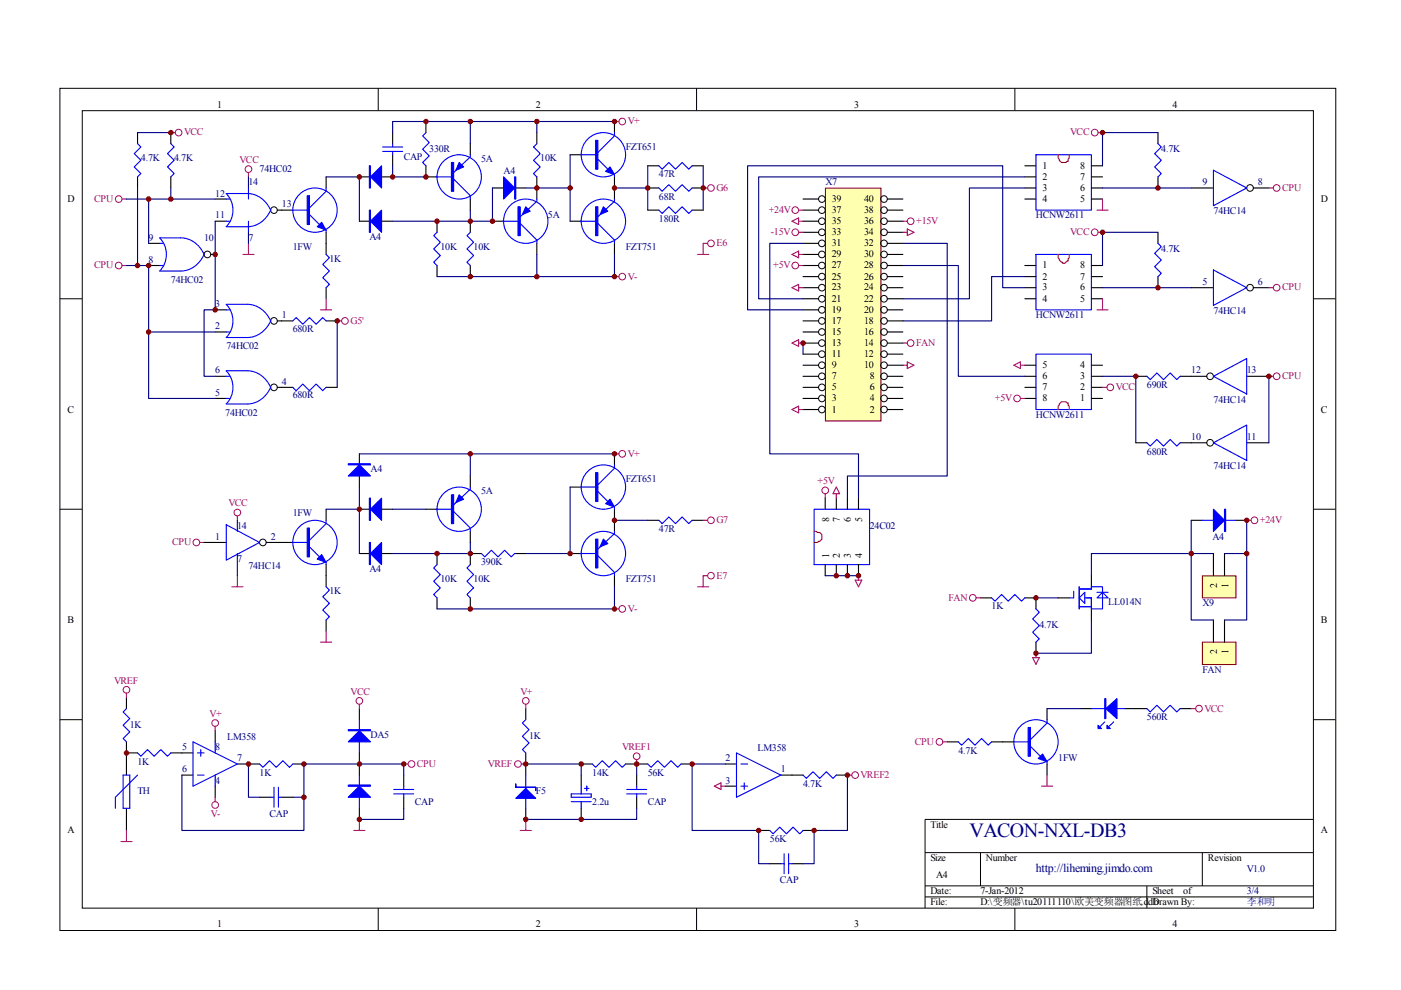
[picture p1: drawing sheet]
<svg xmlns="http://www.w3.org/2000/svg" width="297mm" height="210mm" viewBox="0 0 297 210" stroke-linecap="round" stroke-linejoin="round" font-family="sans-serif">
<g fill="none" stroke="#000" stroke-width=".21">
<path d="M12.7 18.7h270.5v178.6h-270.5zM80.2 18.7v4.7M147.7 18.7v4.7M215.2 18.7v4.7M17.4 23.5h261.1v169h-261.1zM12.7 63.3h4.7M278.4 63.3h4.7M12.7 108h4.7M278.4 108h4.7M12.7 152.6h4.7M278.4 152.6h4.7M278.4 173.7h-82.3v18.8"/>
<path d="M80.2 192.5v4.7M147.7 192.5v4.7M196.1 180.8h82.3M196.1 187.8h82.3M196.1 190.2h82.3M207.9 180.8v7M215.2 192.5v4.7M243.2 187.8v4.7M254.9 180.8v7"/>
<circle cx="44" cy="53.9" r=".71"/>
<circle cx="58.1" cy="44.6" r=".7"/>
<circle cx="58.1" cy="68" r=".71"/>
<circle cx="58.1" cy="82.1" r=".71"/>
<circle cx="55.7" cy="115" r=".71"/>
</g>
<g fill="none" stroke="#000" stroke-width=".23">
<path d="M29.2 28.1v2.4M29.2 37.5v2.4M36.2 28.1v2.4M36.2 37.5v2.4M69.1 37.5v2.4M76.2 37.5h2.3M80.9 37.5h2.3M83.2 28.1v2.4M83.2 32.8v2.4M90.3 35.2v2.3h2.4M90.3 25.8v2.3M99.7 30.5v2.3"/>
<path d="M104.4 39.9h2.4M109.1 39.9h2.4M113.8 28.1v2.4M113.8 37.5v4.7M120.9 32.8h2.3M130.3 25.8v2.3M130.3 37.5v4.7M137.3 35.2h2.4M137.3 39.9h2.4M146.7 35.2h2.4M146.7 39.9h2.4M31.5 51.6h2.4"/>
<path d="M31.5 56.3h2.4M44.7 53.9h.9M45.6 46.9h2.4M45.6 42.2h2.4M58.8 44.6h3.3M69.1 49.3v4.6M76.2 46.9h2.3M80.9 46.9h2.3M92.7 46.9v2.4M92.7 56.3v2.3M99.7 42.2v2.4M99.7 46.9v2.4"/>
<path d="M99.7 56.3v2.3M104.4 46.9h2.4M113.8 51.6v2.3M120.9 46.9h2.3M130.3 51.6v2.3M137.3 44.6h2.4M146.7 44.6h2.4M45.6 79.8h2.4M45.6 65.7h2.4M45.6 70.4h2.4M58.8 68h3.3M69.1 68h2.4"/>
<path d="M69.1 61v2.3M45.6 84.5h2.4M58.8 82.1h3.3M69.1 82.1h2.4M76.2 96.2v2.4M130.3 96.2v2.4M43.3 115h4.7M56.4 115h5.7M69.1 108v2.3M69.1 119.7v4.7M76.2 117.4h2.3M76.2 108h2.3"/>
<path d="M76.2 100.9v2.4M80.9 117.4h2.3M80.9 108h2.3M90.3 108h2.4M92.7 117.4v2.3M99.7 100.9v2.4M99.7 112.7v2.3M102.1 117.4h-2.4v2.3M109.1 117.4h2.4M120.9 117.4h2.3M120.9 103.3h2.3M130.3 108v4.7"/>
<path d="M137.3 110.3h2.4M146.7 110.3h2.4M69.1 131.5v2.3M92.7 126.8v2.3M99.7 126.8v2.3M130.3 122.1v2.3"/>
</g>
<g fill="none" stroke="#00f" stroke-width=".23">
<path d="M29.2 30.5l.7 .7-1.4 1.4 1.4 1.4-1.4 1.4 1.4 1.4-.7 .7M36.2 30.5l.7 .7-1.4 1.4 1.4 1.4-1.4 1.4 1.4 1.4-.7 .7M52.7 39.9v2.3M69.1 39.9v.7l-3.5 3.5M81.1 31.2h4.3M81.1 32.1h4.3M83.2 30.5v.7M83.2 32.1v.7M90.3 28.1l-.7 .7 1.4 1.4-1.4 1.4 1.4 1.4-1.4 1.5 .7 .7M92.4 37.5h3.3M96.2 38l3.5 3.5v.7M99.7 32.8v.5l-3.5 3.3"/>
<path d="M113.8 30.5l-.7 .7 1.4 1.4-1.4 1.4 1.4 1.4-1.4 1.4 .7 .7M123.2 32.8h3.6M126.8 33.7l2.1 2.2M130.3 28.1v.7l-3.5 3.5M130.3 37v.5M139.7 35.2l.7 .7 1.4-1.4 1.4 1.4 1.4-1.4 1.4 1.4 .7-.7M139.7 39.9l.7 .7 1.4-1.4 1.4 1.4 1.4-1.4 1.4 1.4 .7-.7M33.9 50.4h4.4a5.6 5.6 0 0 1 5 3.5 5.6 5.6 0 0 1-5 3.6l-4.5-.1a5 5 0 0 0 0-6.9M33.9 56.3h.7M33.9 51.6h.7M48 41h4.4a5.6 5.6 0 0 1 5 3.6 5.6 5.6 0 0 1-5 3.5h-4.4a5 5 0 0 0 0-7M48 46.9h.7"/>
<path d="M48 42.2h.7M52.7 46.9v2.4M62.1 44.6h3.5M65.6 45.5l2.1 2.1M69.1 53.9l.7 .8-1.4 1.4 1.4 1.4-1.4 1.4 1.4 1.4-.7 .7M69.1 48.8v.5M92.7 49.3l-.8 .7 1.5 1.4-1.5 1.4 1.5 1.4-1.5 1.4 .8 .7M99.7 49.3l-.7 .7 1.4 1.4-1.4 1.4 1.4 1.4-1.4 1.4 .7 .7M106.5 46.9h3.3M110.3 47.4l3.5 3.5v.7M113.8 42.2v.5l-3.5 3.3M123 46.9h3.3"/>
<path d="M126.8 47.4l3.5 3.5v.7M130.3 42.2v.5l-3.5 3.3M139.7 44.6l.7 .7 1.4-1.4 1.4 1.4 1.4-1.4 1.4 1.4 .7-.7M48 78.6a5 5 0 0 1 0 7l4.4 .1a5.6 5.6 0 0 0 5-3.6M48 78.6h4.4a5.6 5.6 0 0 1 5 3.5M48 64.5h4.4a5.6 5.6 0 0 1 5 3.5 5.6 5.6 0 0 1-5 3.6l-4.4-.1a5 5 0 0 0 0-7M48 79.8h.7M48 70.4h.7M48 65.7h.7M62.1 68l.7-.7 1.4 1.4 1.4-1.4 1.4 1.4 1.4-1.4 .7 .7M48 84.5h.7M62.1 82.1l.7 .7 1.4-1.4 1.4 1.4 1.4-1.4 1.4 1.4 .7-.7"/>
<path d="M130.3 98.6v.7l-3.5 3.5M48 111.3l7 3.7-7 3.8zM62.1 115h3.5M65.6 116l2.1 2.1M69.1 110.3v.7l-3.5 3.5M69.1 119.2v.5M92.4 108h3.3M92.7 119.7l-.8 .7 1.5 1.4-1.5 1.4 1.5 1.4-1.5 1.5 .8 .7M96.2 108.4l3.5 3.6v.7M99.7 119.7l-.7 .7 1.4 1.4-1.4 1.4 1.4 1.4-1.4 1.5 .7 .7M99.7 103.3v.4l-3.5 3.3M102.1 117.4l.7 .7 1.4-1.4 1.4 1.4 1.4-1.4 1.4 1.4 .7-.7"/>
<path d="M123 117.4h3.3M123.2 103.3h3.6M126.8 117.8l3.5 3.6v.7M126.8 104.2l2.1 2.1M130.3 112.7v.4l-3.5 3.3M130.3 107.5v.5M139.7 110.3l.7 .7 1.4-1.4 1.4 1.4 1.4-1.4 1.4 1.4 .7-.7M69.1 124.4l.7 .7-1.4 1.4 1.4 1.4-1.4 1.4 1.4 1.5-.7 .7"/>
<circle cx="97.4" cy="37.5" r="4.7"/>
<circle cx="127.9" cy="32.8" r="4.7"/>
<circle cx="66.8" cy="44.6" r="4.7"/>
<circle cx="111.5" cy="46.9" r="4.7"/>
<circle cx="127.9" cy="46.9" r="4.7"/>
<circle cx="66.8" cy="115" r="4.7"/>
<circle cx="97.4" cy="108" r="4.7"/>
<circle cx="127.9" cy="117.4" r="4.7"/>
<circle cx="127.9" cy="103.3" r="4.7"/>
</g>
<g fill="#00f" stroke="#00f" stroke-width=".23">
<path d="M78.5 37.5l2.4-2.3v4.7z"/>
<path d="M78.5 46.9l2.4-2.3v4.7z"/>
<path d="M97.4 34.5l.9 .9-1.6 .7z"/>
<path d="M111.5 43.9l.9 .9-1.6 .7z"/>
<path d="M127.9 43.9l1 .9-1.7 .7z"/>
<path d="M128.4 36.3l.9-.9 1 1.6z"/>
<path d="M106.8 37.5l2.3 2.4-2.3 2.3z"/>
<path d="M68.2 47.1l.9 1.7-1.8-.7z"/>
<path d="M78.5 108l2.4-2.4v4.7z"/>
<path d="M78.5 117.4l2.4-2.4v4.7z"/>
<path d="M97.4 104.9l.9 1-1.6 .7z"/>
<path d="M127.9 114.3l1 1-1.7 .7z"/>
<path d="M129.3 105.9l1 1.6-1.9-.7z"/>
<path d="M73.8 100.9l2.4-2.3 2.3 2.3z"/>
<path d="M67.3 118.5l.9-.9 .9 1.6z"/>
<path d="M78.3 35.2h.2v4.7h-.2z" fill-rule="evenodd"/>
<path d="M78.3 44.6h.2v4.7h-.2z" fill-rule="evenodd"/>
<path d="M95.7 34.5h.5v6.1h-.5z" fill-rule="evenodd"/>
<path d="M109.8 43.9h.5v6.1h-.5z" fill-rule="evenodd"/>
<path d="M126.3 43.9h.5v6.1h-.5z" fill-rule="evenodd"/>
<path d="M126.3 29.8h.5v6.1h-.5z" fill-rule="evenodd"/>
<path d="M109.1 37.5h.3v4.7h-.3z" fill-rule="evenodd"/>
<path d="M65.1 41.5h.5v6.1h-.5z" fill-rule="evenodd"/>
<path d="M78.3 105.6h.2v4.7h-.2z" fill-rule="evenodd"/>
<path d="M78.3 115h.2v4.7h-.2z" fill-rule="evenodd"/>
<path d="M95.7 104.9h.5v6.1h-.5z" fill-rule="evenodd"/>
<path d="M126.3 114.3h.5v6.1h-.5z" fill-rule="evenodd"/>
<path d="M126.3 100.2h.5v6.1h-.5z" fill-rule="evenodd"/>
<path d="M73.8 98.3h4.7v.3h-4.7z" fill-rule="evenodd"/>
<path d="M65.1 112h.5v6.1h-.5z" fill-rule="evenodd"/>
</g>
<g fill="none" stroke="#a1006a" stroke-width=".21">
<circle cx="37.9" cy="28.1" r=".7"/>
<circle cx="52.7" cy="35.9" r=".71"/>
<circle cx="131.9" cy="25.8" r=".71"/>
<circle cx="150.7" cy="39.9" r=".71"/>
<circle cx="25.2" cy="56.3" r=".71"/>
<circle cx="25.2" cy="42.2" r=".71"/>
<circle cx="131.9" cy="58.6" r=".71"/>
<circle cx="150.7" cy="51.6" r=".71"/>
<circle cx="73.1" cy="68" r=".71"/>
<circle cx="131.9" cy="96.2" r=".71"/>
<circle cx="41.6" cy="115" r=".7"/>
<circle cx="150.7" cy="110.3" r=".71"/>
<circle cx="131.9" cy="129.1" r=".71"/>
<circle cx="150.7" cy="122.1" r=".71"/>
</g>
<g fill="none" stroke="#a1006a" stroke-width=".23">
<path d="M36.2 28.1h1M52.7 36.6v.9M130.3 25.8h.9M149.1 39.9h.9M25.9 42.2h.9M25.9 56.3h.9M51.5 53.9h2.4M52.7 51.6v2.3M130.3 58.6h.9M147.9 53.9h2.4M150 51.6h-.9v2.3M68 65.7h2.3"/>
<path d="M69.1 63.3v2.4M71.5 68h.9M130.3 96.2h.9M42.3 115h1M149.1 110.3h.9M68 136.2h2.3M69.1 133.8v2.4M130.3 129.1h.9M147.9 124.4h2.4M150 122.1h-.9v2.3"/>
</g>
<g fill="none" stroke="#000080" stroke-width=".23">
<path d="M29.2 28.1h7M29.2 39.9v16.4M36.2 39.9v2.3M52.7 37.5v2.4M69.1 37.5h7.1v9.4M83.2 35.2v2.3h7.1M99.7 25.8v4.7M104.4 39.9v7h-21.2M111.5 39.9h9.4M113.8 25.8v2.3M120.9 32.8v14.1M130.3 39.9h7"/>
<path d="M130.3 25.8h-47.1v2.3M137.3 35.2v9.4M149.1 35.2v9.4M26.8 56.3h4.7v28.2h14.1M26.8 42.2h18.8M31.5 42.2v9.4M45.6 46.9v18.8h-2.3v14.1h2.3M52.7 49.3v2.3M99.7 44.6v2.3M113.8 53.9v4.7M130.3 53.9v4.7h-37.6M31.5 70.4h14.1"/>
<path d="M71.5 68v14.1M76.2 96.2h54.1M99.7 96.2v4.7M69.1 108h7.1M76.2 103.3v14.1M83.2 108h7.1M99.7 115v2.4h-16.5M120.9 103.3v14.1h-9.4M130.3 110.3h7M130.3 124.4v4.7h-37.6"/>
</g>
<g fill="#800000" stroke="#800000" stroke-width=".21">
<circle cx="113.8" cy="39.9" r=".47"/>
<circle cx="92.7" cy="46.9" r=".47"/>
<circle cx="99.7" cy="58.6" r=".47"/>
<circle cx="99.7" cy="46.9" r=".47"/>
<circle cx="137.3" cy="39.9" r=".47"/>
<circle cx="83.2" cy="37.5" r=".47"/>
<circle cx="76.2" cy="37.5" r=".47"/>
<circle cx="90.3" cy="37.5" r=".47"/>
<circle cx="36.2" cy="28.1" r=".47"/>
<circle cx="130.3" cy="25.8" r=".47"/>
<circle cx="104.4" cy="46.9" r=".47"/>
<circle cx="130.3" cy="39.9" r=".47"/>
<circle cx="90.3" cy="25.8" r=".47"/>
<circle cx="130.3" cy="58.6" r=".47"/>
<circle cx="113.8" cy="58.6" r=".47"/>
<circle cx="99.7" cy="25.8" r=".47"/>
<circle cx="113.8" cy="25.8" r=".47"/>
<circle cx="120.9" cy="39.9" r=".47"/>
<circle cx="31.5" cy="56.3" r=".47"/>
<circle cx="45.6" cy="53.9" r=".47"/>
<circle cx="45.6" cy="65.7" r=".47"/>
<circle cx="31.5" cy="42.2" r=".47"/>
<circle cx="31.5" cy="70.4" r=".47"/>
<circle cx="29.2" cy="56.3" r=".47"/>
<circle cx="36.2" cy="42.2" r=".47"/>
<circle cx="99.7" cy="129.1" r=".47"/>
<circle cx="130.3" cy="110.3" r=".47"/>
<circle cx="130.3" cy="129.1" r=".47"/>
<circle cx="149.1" cy="39.9" r=".47"/>
<circle cx="71.5" cy="68" r=".47"/>
<circle cx="130.3" cy="96.2" r=".47"/>
<circle cx="99.7" cy="96.2" r=".47"/>
<circle cx="76.2" cy="108" r=".47"/>
<circle cx="92.7" cy="117.4" r=".47"/>
<circle cx="120.9" cy="117.4" r=".47"/>
<circle cx="99.7" cy="117.4" r=".47"/>
</g>
<path d="M175.1 40h11.7v49.3h-11.7z" fill="#ffffb0"/>
<path d="M175 39.9h11.8v49.4h-11.8z" fill="none" stroke="#800000" stroke-width=".21"/>
<g fill="none" stroke="#000" stroke-width=".21">
<circle cx="265" cy="39.9" r=".71"/>
<circle cx="174.3" cy="49.2" r=".71"/>
<circle cx="174.3" cy="51.6" r=".71"/>
<circle cx="174.3" cy="44.6" r=".71"/>
<circle cx="174.3" cy="53.9" r=".71"/>
<circle cx="174.3" cy="56.3" r=".71"/>
<circle cx="174.3" cy="46.9" r=".71"/>
<circle cx="174.3" cy="58.6" r=".71"/>
<circle cx="174.3" cy="42.2" r=".71"/>
<circle cx="187.4" cy="49.2" r=".71"/>
<circle cx="187.4" cy="51.6" r=".71"/>
<circle cx="187.4" cy="53.9" r=".7"/>
<circle cx="187.4" cy="44.6" r=".7"/>
<circle cx="187.4" cy="46.9" r=".7"/>
<circle cx="187.4" cy="56.3" r=".7"/>
<circle cx="187.4" cy="58.6" r=".7"/>
<circle cx="187.4" cy="42.2" r=".7"/>
<circle cx="174.3" cy="79.8" r=".71"/>
<circle cx="174.3" cy="65.7" r=".71"/>
<circle cx="174.3" cy="68" r=".71"/>
<circle cx="174.3" cy="61" r=".71"/>
<circle cx="174.3" cy="77.4" r=".71"/>
<circle cx="174.3" cy="72.7" r=".71"/>
<circle cx="174.3" cy="75.1" r=".71"/>
<circle cx="174.3" cy="70.4" r=".71"/>
<circle cx="174.3" cy="63.3" r=".71"/>
<circle cx="187.4" cy="65.7" r=".71"/>
<circle cx="187.4" cy="79.8" r=".71"/>
<circle cx="187.4" cy="68" r=".71"/>
<circle cx="187.4" cy="72.7" r=".7"/>
<circle cx="187.4" cy="61" r=".7"/>
<circle cx="187.4" cy="75.1" r=".7"/>
<circle cx="187.4" cy="63.3" r=".7"/>
<circle cx="187.4" cy="77.4" r=".7"/>
<circle cx="187.4" cy="70.4" r=".7"/>
<circle cx="256.6" cy="79.8" r=".71"/>
<circle cx="265" cy="61" r=".71"/>
<circle cx="174.3" cy="82.1" r=".71"/>
<circle cx="174.3" cy="84.5" r=".71"/>
<circle cx="174.3" cy="86.8" r=".71"/>
<circle cx="187.4" cy="82.1" r=".71"/>
<circle cx="187.4" cy="84.5" r=".7"/>
<circle cx="187.4" cy="86.8" r=".7"/>
<circle cx="256.6" cy="93.9" r=".71"/>
</g>
<g fill="none" stroke="#000" stroke-width=".23">
<path d="M217.3 35.2h2.3M217.3 37.5h2.3M217.3 39.9h2.3M231.4 35.2h2.4M231.4 37.5h2.4M231.4 39.9h2.4M245.5 28.1v2.4M245.5 37.5v2.4M252.6 39.9h4.7M265.7 39.9h3.3M170.3 58.6h3.3M170.3 56.3h3.3"/>
<path d="M170.3 53.9h3.3M170.3 51.6h3.3M170.3 49.3h3.3M170.3 46.9h3.3M170.3 44.6h3.3M170.3 42.2h3.3M188.1 58.6h3.3M188.1 56.3h3.3M188.1 53.9h3.3M188.1 51.6h3.3M188.1 49.3h3.3M188.1 46.9h3.3"/>
<path d="M188.1 44.6h3.3M188.1 42.2h3.3M217.3 58.6h2.3M217.3 56.3h2.3M217.3 42.2h2.3M231.4 58.6h2.4M231.4 56.3h2.4M231.4 42.2h2.4M245.5 49.3v2.3M245.5 58.6v2.4M170.3 79.8h3.3M170.3 77.4h3.3"/>
<path d="M170.3 75.1h3.3M170.3 72.7h3.3M170.3 70.4h3.3M170.3 68h3.3M170.3 65.7h3.3M170.3 63.3h3.3M170.3 61h3.3M188.1 79.8h3.3M188.1 77.4h3.3M188.1 75.1h3.3M188.1 72.7h3.3M188.1 70.4h3.3"/>
<path d="M188.1 68h3.3M188.1 65.7h3.3M188.1 63.3h3.3M188.1 61h3.3M217.3 79.8h2.3M217.3 77.4h2.3M217.3 63.3h2.3M217.3 61h2.3M231.4 79.8h2.4M231.4 77.4h2.4M231.4 63.3h2.4M231.4 61h2.4"/>
<path d="M240.8 79.8h2.4M250.2 79.8h5.7M252.6 61h4.7M264.3 79.8h4.7M265.7 61h3.3M170.3 86.8h3.3M170.3 84.5h3.3M170.3 82.1h3.3M188.1 86.8h3.3M188.1 84.5h3.3M188.1 82.1h3.3M217.3 84.5h2.3"/>
<path d="M217.3 82.1h2.3M231.4 84.5h2.4M231.4 82.1h2.4M240.8 93.9h2.4M250.2 93.9h5.7M264.3 93.9h4.7M224.3 126.8h2.4M231.4 122.1v2.3M231.4 129.1v2.4"/>
</g>
<g fill="none" stroke="#a1006a" stroke-width=".21">
<circle cx="232.1" cy="28.1" r=".71"/>
<circle cx="270.7" cy="39.9" r=".7"/>
<circle cx="168.6" cy="49.2" r=".71"/>
<circle cx="168.6" cy="44.6" r=".7"/>
<circle cx="168.6" cy="56.3" r=".7"/>
<circle cx="193.1" cy="46.9" r=".71"/>
<circle cx="232.1" cy="49.2" r=".71"/>
<circle cx="193.1" cy="72.7" r=".71"/>
<circle cx="270.7" cy="79.8" r=".71"/>
<circle cx="270.7" cy="61" r=".7"/>
<circle cx="215.6" cy="84.5" r=".7"/>
<circle cx="235.4" cy="82.1" r=".71"/>
</g>
<g fill="none" stroke="#a1006a" stroke-width=".23">
<path d="M232.8 28.1h1M269 39.9h1M167.9 53.9l1.4-.7v1.5zM167.9 46.9l1.4-.7v1.4zM169.3 44.6h1M169.3 49.3h1M169.3 46.9h1M169.3 56.3h1M169.3 53.9h1M191.4 49.3h1M191.4 46.9h1M192.4 48.5l1.4 .8-1.4 .7z"/>
<path d="M232.6 44.6h2.3M232.8 49.3h1M233.8 42.2v2.4M167.9 61l1.4-.7v1.4zM167.9 72.7l1.4-.7v1.4zM169.3 72.7h1M169.3 61h1M191.4 72.7h1M191.4 77.4h1M192.4 76.7l1.4 .7-1.4 .7zM214.9 77.4l1.4-.7v1.4zM216.3 77.4h1"/>
<path d="M232.6 65.7h2.3M233.8 63.3v2.4M269 79.8h1M269 61h1M167.9 86.8l1.4-.7v1.4zM169.3 86.8h1M216.3 84.5h1M233.8 82.1h.9"/>
</g>
<g fill="none" stroke="#00f" stroke-width=".23">
<path d="M219.6 32.8h11.8v11.8h-11.8zM245.5 30.5l.7 .7-1.4 1.4 1.4 1.4-1.4 1.4 1.4 1.4-.7 .7M257.3 36.1l7 3.8-7 3.7zM219.6 53.9h11.8v11.8h-11.8zM245.5 51.6l.7 .7-1.4 1.4 1.4 1.4-1.4 1.4 1.4 1.4-.7 .7M257.3 57.2l7 3.8-7 3.8zM219.6 75.1h11.8v11.7h-11.8zM243.2 79.8l.7 .7 1.4-1.4 1.4 1.4 1.4-1.4 1.4 1.4 .7-.7M257.3 79.8l7-3.8v7.5zM243.2 93.9l.7 .7 1.4-1.4 1.4 1.4 1.4-1.4 1.4 1.4 .7-.7M257.3 93.9l7-3.8v7.5zM227.6 125.3v1.5h-.9"/>
<path d="M228.8 124.9h2.6v-.5h2.4v4.7h-2.4v-2.3h-1.4M228.8 124.4v4.7M228.8 128.6h2.6M228.8 126.8l1.2-1.2v2.3zM232.6 125.6h2.3M233.8 125.6l1.1 1.2h-2.3z"/>
</g>
<path d="M224.3 32.8v.7l.3 .2a1 1 0 0 0 1.6 .5h.3v-.5l.2-.2v-.7M224.3 53.9v.8l.3 .2a.82 .82 0 0 0 .7 .7v.2a.75 .75 0 0 0 .9-.4h.3v-.5l.2-.2v-.8M224.3 86.8v-.7l.3-.2a.99 .99 0 0 1 1.6-.5h.3v.5l.2 .2v.7" fill="none" stroke="#f00" stroke-width=".23"/>
<path d="M217.3 39.9h-11.8v23.4h-14.1M217.3 37.5h-56.4v25.8h9.4M233.8 39.9h18.8M245.5 28.1h-11.7v7.1M191.4 56.3h11.8v23.5h14.1M217.3 58.6h-7.1v9.4h-18.8M245.5 49.3h-11.7v7M170.3 72.7v2.4M217.3 61h-4.7v-25.8h-54.1v30.5h11.8M233.8 79.8h7v14.1M233.8 61h18.8" fill="none" stroke="#000080" stroke-width=".23"/>
<g fill="#800000" stroke="#800000" stroke-width=".21">
<circle cx="240.8" cy="79.8" r=".47"/>
<circle cx="170.3" cy="72.7" r=".47"/>
<circle cx="233.8" cy="28.1" r=".47"/>
<circle cx="245.5" cy="39.9" r=".47"/>
<circle cx="245.5" cy="61" r=".47"/>
<circle cx="233.8" cy="49.3" r=".47"/>
</g>
<path d="M255 122.2h7v4.6h-7z" fill="#ffffb0"/>
<path d="M254.9 122.1h7.1v4.7h-7.1z" fill="none" stroke="#800000" stroke-width=".21"/>
<path d="M257.3 117.4v4.7M259.6 117.4v4.7" fill="none" stroke="#000" stroke-width=".23"/>
<path d="M255 136.2h7v4.7h-7z" fill="#ffffb0"/>
<path d="M254.9 136.2h7.1v4.7h-7.1z" fill="none" stroke="#800000" stroke-width=".21"/>
<g fill="none" stroke="#000" stroke-width=".23">
<path d="M175 105.6v2.4M175 119.7v2.4M177.3 105.6v2.4M177.3 119.7v2.4M179.7 105.6v2.4M179.7 119.7v2.4M182 105.6v2.4M182 119.7v2.4M252.6 110.3h2.3M262 110.3h2.3M207.9 126.8h2.3M217.3 126.8h2.3v2.3"/>
<path d="M219.6 136.2v2.3M257.3 131.5v4.7M259.6 131.5v4.7M26.8 159.6h2.4M26.8 147.9v2.3M26.8 157.3v7M36.2 159.6h4.7M45.6 154.9v2.4M76.2 150.2v2.4M76.2 159.6v4.7M111.5 150.2v2.4M111.5 159.6v4.7"/>
<path d="M200.8 157.3h2.4M210.2 157.3h4.7M222 150.2v2.4M229 150.2h2.4M238.5 150.2h4.7M250.2 150.2h2.4M26.8 171.4v4.7M38.6 164.3h2.3M45.6 166.7v2.3M50.3 162h4.7M55 169h2.4M59.7 169h2.4"/>
<path d="M62.1 162h2.3M76.2 171.4v2.3M85.6 164.3v2.4M85.6 169v2.4M111.5 171.4v2.3M123.2 162h2.4M123.2 164.3v2.4M123.2 171.4v2.3M132.6 162h4.7M135 164.3v2.4M135 169v2.4M144.4 162h2.3"/>
<path d="M153.8 162h2.4M153.8 166.7h2.4M160.9 176.1h2.3M165.6 164.3h4.7M170.3 176.1h2.3M177.3 164.3h2.4M222 162v2.3M163.2 183.1h2.4M167.9 183.1h2.4"/>
</g>
<g fill="none" stroke="#00f" stroke-width=".23">
<path d="M172.6 108h11.8v11.7h-11.8zM254.9 110.3h7.1M210.2 126.8l.7 .7 1.5-1.4 1.4 1.4 1.4-1.4 1.4 1.4 .7-.7M219.6 129.1l.8 .7-1.5 1.4 1.5 1.4-1.5 1.4 1.5 1.4-.8 .8M26.8 150.2l-.7 .7 1.4 1.5-1.4 1.4 1.4 1.4-1.4 1.4 .7 .7M29.2 159.6l.7 .7 1.4-1.4 1.4 1.4 1.4-1.4 1.4 1.4 .7-.7M40.9 157.3l9.4 4.7-9.4 4.7zM41.9 159.6h1.4M42.6 158.9v1.4M45.6 157.3v2.3M76.2 152.6v7M111.5 152.6l-.7 .7 1.4 1.4-1.4 1.4 1.4 1.4-1.4 1.4 .7 .7"/>
<path d="M156.2 159.6l9.4 4.7-9.4 4.7zM203.2 157.3l.7 .7 1.4-1.4 1.4 1.4 1.4-1.4 1.4 1.4 .7-.7M214.9 157.3h3.6M218.5 158.2l2.1 2.1M222 152.6v.7l-3.5 3.5M231.4 150.2h7.1M234.2 153.1l-.9 .9M236.1 153.1l-.9 .9M243.2 150.2l.7 .7 1.4-1.4 1.4 1.4 1.4-1.4 1.4 1.4 .7-.7M26.1 164.3h1.4v7.1h-1.4zM29.2 164.3l-4.7 4.7v2.4M41.9 164.3h1.4"/>
<path d="M45.6 164.3v2.4M55 162l.7 .7 1.4-1.4 1.5 1.4 1.4-1.4 1.4 1.4 .7-.7M57.4 169h.7M58.1 166.9v4.2M59 169h.7M59 166.9v4.2M76.2 164.3v7.1M83.5 167.4h4.2M83.5 168.3h4.2M85.6 166.7v.7M85.6 168.3v.7M111.5 164.3v7.1"/>
<path d="M121.1 168.3h4.2v.7h-4.2zM121.1 170h4.2M123.2 166.7v1.6M123.2 170v1.4M123.9 167.2h1M124.4 166.7v.9M125.6 162l.7 .7 1.4-1.4 1.4 1.4 1.4-1.4 1.4 1.4 .7-.7M132.9 167.4h4.2M132.9 168.3h4.2M135 166.7v.7M135 168.3v.7M137.3 162l.7 .7 1.5-1.4 1.4 1.4 1.4-1.4 1.4 1.4 .7-.7"/>
<path d="M157.1 162h1.4M157.1 166.7h1.4M157.8 166v1.4M163.2 176.1l.7 .7 1.4-1.4 1.4 1.4 1.4-1.4 1.5 1.4 .7-.7M170.3 164.3l.7 .7 1.4-1.4 1.4 1.4 1.4-1.4 1.4 1.4 .7-.7M222 161.5v.5M165.6 183.1h.7M166.3 181v4.2M167.2 183.1h.7M167.2 181v4.2"/>
<circle cx="219.6" cy="157.3" r="4.7"/>
</g>
<g fill="#00f" stroke="#00f" stroke-width=".23">
<path d="M257.3 108l2.3 2.3-2.3 2.4z"/>
<path d="M73.8 169l2.4-2.3 2.3 2.3z"/>
<path d="M73.8 157.3l2.4-2.4 2.3 2.4z"/>
<path d="M109.4 169.3l2.1-2.1 2.1 2.1z"/>
<path d="M220.1 160.8l1-.9 .9 1.6z"/>
<path d="M234.5 150.2l2.3-2.1v4.3z"/>
<path d="M232.8 153.8l.7 .7h-.7z"/>
<path d="M234.7 153.8l.7 .7h-.7z"/>
<path d="M259.6 108h.3v4.7h-.3z" fill-rule="evenodd"/>
<path d="M73.8 166.5h4.7v.2h-4.7z" fill-rule="evenodd"/>
<path d="M73.8 154.7h4.7v.2h-4.7z" fill-rule="evenodd"/>
<path d="M109.4 166.2v.7h4.2v.7v-.7h-4.2z" fill-rule="evenodd"/>
<path d="M218 154.2h.5v6.1h-.5z" fill-rule="evenodd"/>
<path d="M234.2 148.1h.3v4.3h-.3z" fill-rule="evenodd"/>
</g>
<g fill="none" stroke="#a1006a" stroke-width=".21">
<circle cx="50.3" cy="108.7" r=".71"/>
<circle cx="175" cy="104" r=".71"/>
<circle cx="266" cy="110.3" r=".71"/>
<circle cx="206.2" cy="126.8" r=".71"/>
<circle cx="26.8" cy="146.3" r=".71"/>
<circle cx="45.6" cy="153.3" r=".71"/>
<circle cx="76.2" cy="148.6" r=".71"/>
<circle cx="111.5" cy="148.6" r=".71"/>
<circle cx="199.2" cy="157.3" r=".71"/>
<circle cx="254.2" cy="150.2" r=".7"/>
<circle cx="45.6" cy="170.7" r=".71"/>
<circle cx="87.2" cy="162" r=".71"/>
<circle cx="109.8" cy="162" r=".71"/>
<circle cx="135" cy="160.3" r=".71"/>
<circle cx="181.3" cy="164.3" r=".71"/>
</g>
<g fill="none" stroke="#a1006a" stroke-width=".23">
<path d="M50.3 109.4v.9M175 104.7v.9M177.3 103.3l.7 1.4h-1.4zM177.3 104.7v.9M264.3 110.3h1M49.1 124.4h2.4M50.3 122.1v2.3M181.3 123h1.4l-.7 1.4zM182 122.1v.9M206.9 126.8h1M218.9 139.4h1.5l-.8 1.5zM219.6 138.5v.9"/>
<path d="M26.8 147v.9M45.6 154v.9M76.2 149.3v.9M111.5 149.3v.9M199.9 157.3h.9M252.6 150.2h.9M25.6 178.4h2.4M26.8 176.1v2.3M45.6 169v1M75 176.1h2.4M76.2 173.7v2.4M85.6 162h.9"/>
<path d="M110.3 176.1h2.3M110.5 162h1M111.5 173.7v2.4M135 161.1v.9M151.4 166.7l1.5-.7v1.4zM152.9 166.7h.9M179.7 164.3h.9M220.8 166.7h2.4M222 164.3v2.4"/>
</g>
<g fill="none" stroke="#000080" stroke-width=".23">
<path d="M170.3 51.6h-7.1v44.6h18.8v9.4M191.4 51.6h9.4v49.3h-21.1v4.7M269 79.8v14.1M50.3 110.3v2.4M50.3 117.4v4.7M252.6 110.3v7.1h4.7M264.3 110.3v7.1h-4.7M264.3 117.4v14.1h-4.7M175 122.1h7M219.6 126.8h4.7M231.4 122.1v-4.7h21.2v14.1h4.7M231.4 131.5v7h-11.8"/>
<path d="M222 150.2h7M38.6 164.3v11.8h25.8v-7.1M52.7 162v7h2.3M85.6 164.3v-2.3h-21.2v7h-2.3M85.6 171.4v2.3h-9.4M111.5 162h11.7v2.3M135 171.4v2.3h-23.5M135 162v2.3M153.8 162h-7.1v14.1h14.2v7h2.3M179.7 164.3v11.8h-7.1v7h-2.3"/>
</g>
<g fill="#800000" stroke="#800000" stroke-width=".21">
<circle cx="264.3" cy="110.3" r=".47"/>
<circle cx="219.6" cy="138.5" r=".47"/>
<circle cx="219.6" cy="126.8" r=".47"/>
<circle cx="252.6" cy="117.4" r=".47"/>
<circle cx="264.3" cy="117.4" r=".47"/>
<circle cx="269" cy="79.8" r=".47"/>
<circle cx="182" cy="122.1" r=".47"/>
<circle cx="177.3" cy="122.1" r=".47"/>
<circle cx="179.7" cy="122.1" r=".47"/>
<circle cx="26.8" cy="159.6" r=".47"/>
<circle cx="52.7" cy="162" r=".47"/>
<circle cx="64.4" cy="169" r=".47"/>
<circle cx="64.4" cy="162" r=".47"/>
<circle cx="76.2" cy="162" r=".47"/>
<circle cx="76.2" cy="173.7" r=".47"/>
<circle cx="85.6" cy="162" r=".47"/>
<circle cx="111.5" cy="173.7" r=".47"/>
<circle cx="123.2" cy="173.7" r=".47"/>
<circle cx="135" cy="162" r=".47"/>
<circle cx="123.2" cy="162" r=".47"/>
<circle cx="111.5" cy="162" r=".47"/>
<circle cx="146.7" cy="162" r=".47"/>
<circle cx="160.9" cy="176.1" r=".47"/>
<circle cx="172.6" cy="176.1" r=".47"/>
<circle cx="179.7" cy="164.3" r=".47"/>
</g>
<path d="M172.6 112.7h.5l.2 .2a.89 .89 0 0 1 1 1.2 .82 .82 0 0 1-.7 .7l-.3 .2h-.7" fill="none" stroke="#f00" stroke-width=".23"/>
<text font-size="4.2" fill="#000080" x="205.6" y="177.4">VACON-NXL-DB3</text>
<text font-size="2.5" fill="#000080" x="219.6" y="184.8">http://liheming.jimdo.com</text>
<g font-size="2.1">
<text x="46.1" y="22.9">1</text>
<text x="113.6" y="22.9">2</text>
<text x="181.1" y="22.9">3</text>
<text x="248.6" y="22.9">4</text>
<text x="221.1" y="35.7">1</text>
<text x="229" y="35.7">8</text>
<text x="221.1" y="38.1">2</text>
<text x="221.1" y="40.5">3</text>
<text x="229" y="40.5">6</text>
<text x="229" y="38.1">7</text>
<text x="14.3" y="42.8">D</text>
<text x="176.4" y="47.5">35</text>
<text x="176.4" y="45.1">37</text>
<text x="176.4" y="42.8">39</text>
<text x="183.2" y="47.5">36</text>
<text x="183.2" y="45.1">38</text>
<text x="183.2" y="42.8">40</text>
<text x="221.1" y="42.8">4</text>
<text x="229" y="42.8">5</text>
<text x="280.1" y="42.8">D</text>
<text x="176.4" y="52.2">31</text>
<text x="176.4" y="49.9">33</text>
<text x="183.2" y="52.2">32</text>
<text x="183.2" y="49.9">34</text>
<text x="176.4" y="59.3">25</text>
<text x="176.4" y="56.9">27</text>
<text x="176.4" y="54.5">29</text>
<text x="183.2" y="59.3">26</text>
<text x="183.2" y="56.9">28</text>
<text x="183.2" y="54.5">30</text>
<text x="221.1" y="56.9">1</text>
<text x="221.1" y="59.3">2</text>
<text x="229" y="59.3">7</text>
<text x="229" y="56.9">8</text>
<text x="176.4" y="63.9">21</text>
<text x="176.4" y="61.6">23</text>
<text x="183.2" y="63.9">22</text>
<text x="183.2" y="61.6">24</text>
<text x="221.1" y="61.6">3</text>
<text x="221.1" y="63.9">4</text>
<text x="229" y="63.9">5</text>
<text x="229" y="61.6">6</text>
<text x="176.4" y="71">15</text>
<text x="176.4" y="68.7">17</text>
<text x="176.4" y="66.3">19</text>
<text x="183.2" y="71">16</text>
<text x="183.2" y="68.7">18</text>
<text x="183.2" y="66.3">20</text>
<text x="176.4" y="75.7">11</text>
<text x="176.4" y="73.3">13</text>
<text x="183.2" y="75.7">12</text>
<text x="183.2" y="73.3">14</text>
<text x="176.4" y="82.7">5</text>
<text x="176.4" y="80.4">7</text>
<text x="176.4" y="78.1">9</text>
<text x="183.2" y="78.1">10</text>
<text x="184.4" y="82.7">6</text>
<text x="184.4" y="80.4">8</text>
<text x="221.1" y="78.1">5</text>
<text x="221.1" y="80.4">6</text>
<text x="221.1" y="82.7">7</text>
<text x="229" y="82.7">2</text>
<text x="229" y="80.4">3</text>
<text x="229" y="78.1">4</text>
<text x="14.3" y="87.5">C</text>
<text x="176.4" y="87.5">1</text>
<text x="176.4" y="85.1">3</text>
<text x="184.4" y="87.5">2</text>
<text x="184.4" y="85.1">4</text>
<text x="221.1" y="85.1">8</text>
<text x="229" y="85.1">1</text>
<text x="280.1" y="87.5">C</text>
<text x="175.8" y="110.6" transform="rotate(-90 175.8 110.6)">8</text>
<text x="178.1" y="110.6" transform="rotate(-90 178.1 110.6)">7</text>
<text x="180.4" y="110.6" transform="rotate(-90 180.4 110.6)">6</text>
<text x="182.8" y="110.6" transform="rotate(-90 182.8 110.6)">5</text>
<text x="175.8" y="118.3" transform="rotate(-90 175.8 118.3)">1</text>
<text x="178.1" y="118.3" transform="rotate(-90 178.1 118.3)">2</text>
<text x="180.4" y="118.3" transform="rotate(-90 180.4 118.3)">3</text>
<text x="182.8" y="118.3" transform="rotate(-90 182.8 118.3)">4</text>
<text x="258.1" y="124.6" transform="rotate(-90 258.1 124.6)">2</text>
<text x="260.4" y="124.6" transform="rotate(-90 260.4 124.6)">1</text>
<text x="14.3" y="132.1">B</text>
<text x="280.1" y="132.1">B</text>
<text x="258.1" y="138.7" transform="rotate(-90 258.1 138.7)">2</text>
<text x="260.4" y="138.7" transform="rotate(-90 260.4 138.7)">1</text>
<text x="14.3" y="176.7">A</text>
<text x="197.3" y="175.5">Title</text>
<text x="280.1" y="176.7">A</text>
<text x="197.3" y="182.6">Size</text>
<text x="209" y="182.6">Number</text>
<text x="256.1" y="182.6">Revision</text>
<text x="197.3" y="189.6">Date:</text>
<text x="197.3" y="192">File:</text>
<text x="198.5" y="186.1">A4</text>
<text x="207.9" y="189.6">7-Jan-2012</text>
<text x="207.9" y="192">D:\变频器\tu20111110\欧美变频器图纸.ddb</text>
<text x="244.3" y="189.6">Sheet</text>
<text x="244.3" y="192">Drawn By:</text>
<text x="250.9" y="189.6">of</text>
<text x="46.1" y="196.6">1</text>
<text x="113.6" y="196.6">2</text>
<text x="181.1" y="196.6">3</text>
<text x="248.6" y="196.6">4</text>
</g>
<g font-size="2.1" fill="#a1006a">
<text x="39" y="28.7">VCC</text>
<text x="133.1" y="26.3">V+</text>
<text x="226.9" y="28.7">VCC</text>
<text x="50.8" y="34.6">VCC</text>
<text x="151.9" y="40.5">G6</text>
<text x="271.9" y="40.5">CPU</text>
<text x="20" y="42.8">CPU</text>
<text x="163" y="45.1">+24V</text>
<text x="194.2" y="47.5">+15V</text>
<text x="151.9" y="52.2">E6</text>
<text x="163.4" y="49.9">-15V</text>
<text x="226.9" y="49.9">VCC</text>
<text x="20" y="56.9">CPU</text>
<text x="133.1" y="59.3">V-</text>
<text x="163.9" y="56.9">+5V</text>
<text x="271.9" y="61.6">CPU</text>
<text x="74.3" y="68.7">G5'</text>
<text x="194.2" y="73.3">FAN</text>
<text x="236.6" y="82.7">VCC</text>
<text x="271.9" y="80.4">CPU</text>
<text x="210.9" y="85.1">+5V</text>
<text x="133.1" y="96.9">V+</text>
<text x="48.4" y="107.4">VCC</text>
<text x="173.3" y="102.7">+5V</text>
<text x="151.9" y="110.9">G7</text>
<text x="267.1" y="110.9">+24V</text>
<text x="36.5" y="115.6">CPU</text>
<text x="151.9" y="122.7">E7</text>
<text x="133.1" y="129.7">V-</text>
<text x="201.1" y="127.4">FAN</text>
<text x="24.2" y="145">VREF</text>
<text x="74.3" y="147.3">VCC</text>
<text x="110.3" y="147.3">V+</text>
<text x="44.4" y="152">V+</text>
<text x="255.4" y="150.9">VCC</text>
<text x="131.9" y="159.1">VREF1</text>
<text x="194" y="157.9">CPU</text>
<text x="88.4" y="162.6">CPU</text>
<text x="103.5" y="162.6">VREF</text>
<text x="182.5" y="164.9">VREF2</text>
<text x="44.7" y="173.2">V-</text>
</g>
<g font-size="2.1" fill="#000080">
<text x="29.9" y="34.1">4.7K</text>
<text x="36.9" y="34.1">4.7K</text>
<text x="85.6" y="33.9">CAP</text>
<text x="91" y="32.3">330R</text>
<text x="102" y="34.4">5A</text>
<text x="114.6" y="34.1">10K</text>
<text x="132.7" y="31.8">FZT651</text>
<text x="246.2" y="32.3">4.7K</text>
<text x="45.6" y="41.7">12</text>
<text x="52.7" y="39.3">14</text>
<text x="55" y="36.5">74HC02</text>
<text x="106.8" y="36.9">A4</text>
<text x="139.7" y="37.6">47R</text>
<text x="175" y="39.3">X7</text>
<text x="254.9" y="39.3">9</text>
<text x="266.7" y="39.3">8</text>
<text x="45.6" y="46.3">11</text>
<text x="59.8" y="44">13</text>
<text x="116.2" y="46.3">5A</text>
<text x="139.7" y="47">180R</text>
<text x="139.7" y="42.3">68R</text>
<text x="219.6" y="46.3">HCNW2611</text>
<text x="257.3" y="45.4">74HC14</text>
<text x="31.5" y="51.1">9</text>
<text x="43.3" y="51.1">10</text>
<text x="52.7" y="51.1">7</text>
<text x="62.1" y="52.9">1FW</text>
<text x="78.3" y="50.8">A4</text>
<text x="93.4" y="52.9">10K</text>
<text x="100.4" y="52.9">10K</text>
<text x="132.7" y="52.9">FZT751</text>
<text x="246.2" y="53.4">4.7K</text>
<text x="31.5" y="55.7">8</text>
<text x="36.2" y="60">74HC02</text>
<text x="69.8" y="55.5">1K</text>
<text x="45.6" y="65.1">3</text>
<text x="254.9" y="60.5">5</text>
<text x="266.7" y="60.5">6</text>
<text x="45.6" y="69.8">2</text>
<text x="59.8" y="67.5">1</text>
<text x="62.1" y="70.3">680R</text>
<text x="219.6" y="67.5">HCNW2611</text>
<text x="257.3" y="66.6">74HC14</text>
<text x="48" y="74">74HC02</text>
<text x="45.6" y="83.9">5</text>
<text x="45.6" y="79.2">6</text>
<text x="59.8" y="81.5">4</text>
<text x="243.2" y="82.3">690R</text>
<text x="252.6" y="79.2">12</text>
<text x="264.3" y="79.2">13</text>
<text x="47.8" y="88.2">74HC02</text>
<text x="62.1" y="84.3">680R</text>
<text x="219.6" y="88.6">HCNW2611</text>
<text x="257.3" y="85.4">74HC14</text>
<text x="252.6" y="93.3">10</text>
<text x="264.3" y="93.3">11</text>
<text x="78.6" y="100.1">A4</text>
<text x="243.2" y="96.4">680R</text>
<text x="257.3" y="99.4">74HC14</text>
<text x="102" y="104.8">5A</text>
<text x="132.7" y="102.2">FZT651</text>
<text x="50.3" y="112.1">14</text>
<text x="62.1" y="109.3">1FW</text>
<text x="139.7" y="112.8">47R</text>
<text x="184.4" y="112.1">24C02</text>
<text x="45.6" y="114.5">1</text>
<text x="50.3" y="119.1">7</text>
<text x="57.4" y="114.5">2</text>
<text x="102" y="119.8">390K</text>
<text x="257" y="114.5">A4</text>
<text x="52.7" y="120.6">74HC14</text>
<text x="69.8" y="125.9">1K</text>
<text x="78.3" y="121.3">A4</text>
<text x="93.4" y="123.4">10K</text>
<text x="100.4" y="123.4">10K</text>
<text x="132.7" y="123.4">FZT751</text>
<text x="210.2" y="129.2">1K</text>
<text x="234.9" y="128.3">LL014N</text>
<text x="254.9" y="128.5">X9</text>
<text x="220.4" y="133.2">4.7K</text>
<text x="254.9" y="142.6">FAN</text>
<text x="27.5" y="154.4">1K</text>
<text x="243.2" y="152.8">560R</text>
<text x="38.6" y="159.1">5</text>
<text x="45.6" y="159.1">8</text>
<text x="48.2" y="157">LM358</text>
<text x="50.3" y="161.4">7</text>
<text x="78.6" y="156.5">DA5</text>
<text x="112.2" y="156.7">1K</text>
<text x="153.8" y="161.4">2</text>
<text x="160.6" y="159.3">LM358</text>
<text x="203.2" y="159.8">4.7K</text>
<text x="224.4" y="161.4">1FW</text>
<text x="29.1" y="162.2">1K</text>
<text x="38.6" y="163.8">6</text>
<text x="45.6" y="166.1">4</text>
<text x="55" y="164.4">1K</text>
<text x="125.6" y="164.4">14K</text>
<text x="137.3" y="164.4">56K</text>
<text x="153.8" y="166.1">3</text>
<text x="165.5" y="163.8">1</text>
<text x="170.3" y="166.8">4.7K</text>
<text x="29.1" y="168.2">TH</text>
<text x="57.1" y="173.2">CAP</text>
<text x="88" y="170.6">CAP</text>
<text x="113.6" y="168.2">F5</text>
<text x="125.6" y="170.6">2.2u</text>
<text x="137.3" y="170.6">CAP</text>
<text x="163.2" y="178.6">56K</text>
<text x="264.3" y="184.9">V1.0</text>
<text x="165.4" y="187.3">CAP</text>
<text x="264.3" y="192">李和明</text>
<text x="264.3" y="189.6">3/4</text>
</g>
</svg>
